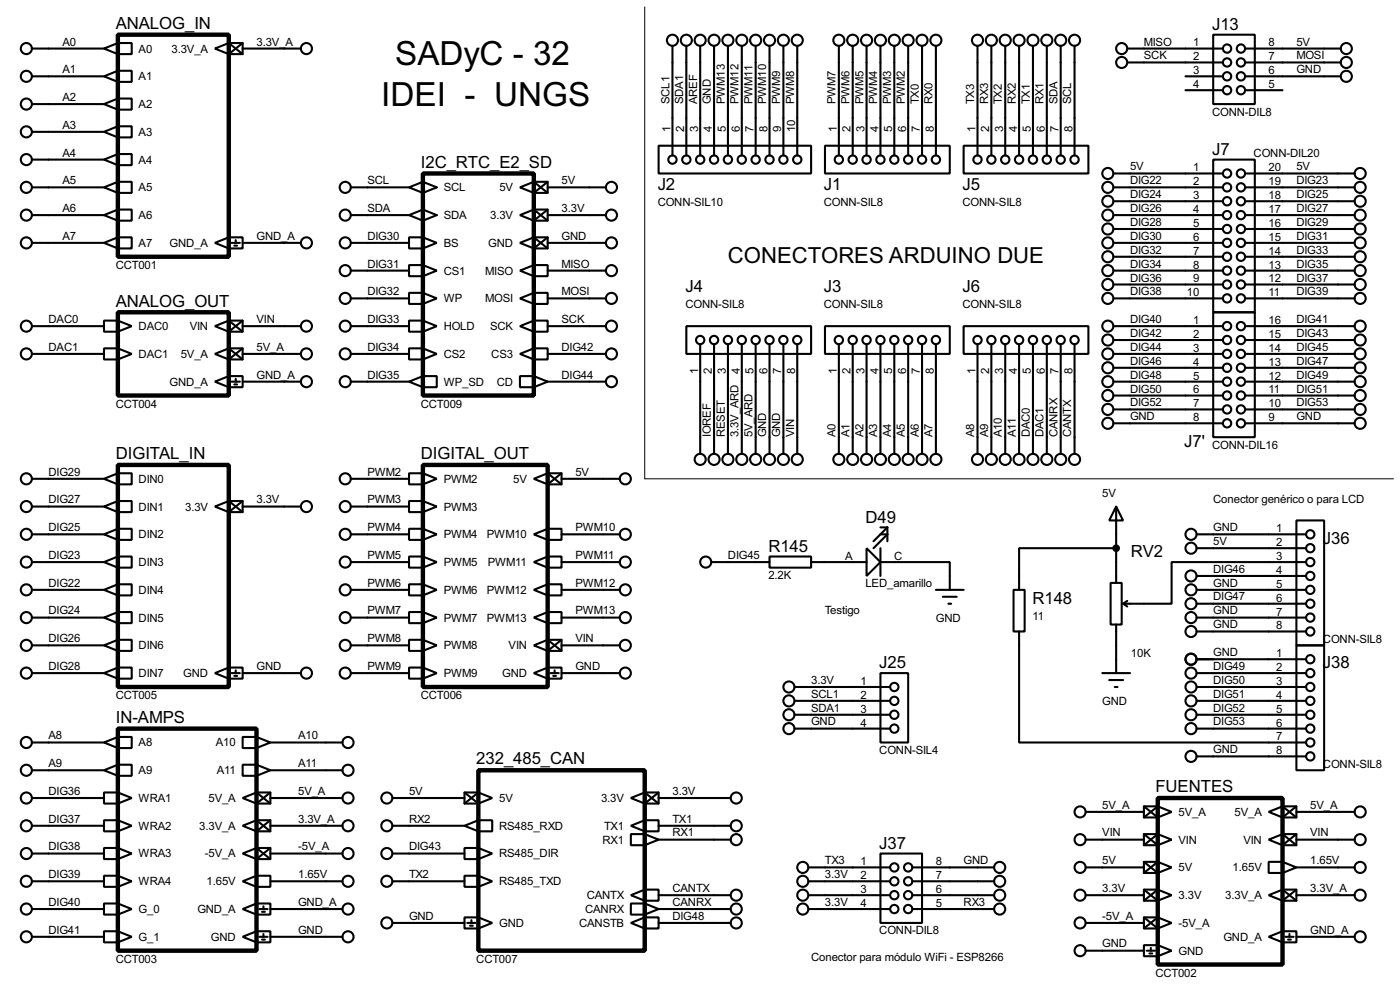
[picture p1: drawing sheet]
<svg xmlns="http://www.w3.org/2000/svg" width="256mm" height="180mm" viewBox="0 0 256 180" stroke-linecap="round" stroke-linejoin="round" font-family="sans-serif">
<g fill="none" stroke="#000" stroke-width=".38">
<path d="M5.8 8.9h13.2M5.8 14h13.2M5.8 19h13.2M19 8.9l2.6-1h2.5v2h-2.5zM19 14l2.6-1h2.5v2h-2.5zM19 19l2.6-1h2.5v2.1h-2.5zM21.6 7.9v2M21.6 13v2M21.6 18v2.1M39.4 8.9l2.5-1h2.5v2h-2.5zM44.4 8.9h10.7M44.4 7.9l-2.5 2v-2l2.5 2"/>
<path d="M123.2 8.4v20M125.7 8.4v20M128.3 8.4v20M130.8 8.4v20M133.3 8.4v20M135.9 8.4v20M138.4 8.4v20M141 8.4v20M143.5 8.4v20M146 8.4v20M153.7 8.4v20M156.2 8.4v20"/>
<path d="M158.7 8.4v20M161.3 8.4v20M163.8 8.4v20M166.4 8.4v20M168.9 8.4v20M171.4 8.4v20M179.1 8.4v20M181.6 8.4v20M184.1 8.4v20M186.7 8.4v20M189.2 8.4v20M191.8 8.4v20"/>
<path d="M194.3 8.4v20M196.8 8.4v20M206.5 8.9h17.5M206.5 11.4h17.5M217.2 14h6.8M217.2 16.5h6.8M222.2 6.3h7.7v12.7h-7.7zM228.1 8.9h17.5M228.1 14h17.5M228.1 11.4h17.5M228.1 16.5h6.8M5.8 39.4h13.2"/>
<path d="M5.8 34.3h13.2M5.8 24.1h13.2M5.8 29.2h13.2M19 24.1l2.6-1h2.5v2h-2.5zM19 29.2l2.6-1h2.5v2h-2.5zM19 34.3l2.6-1h2.5v2h-2.5zM19 39.4l2.6-1h2.5v2h-2.5zM21.6 23.1v2M21.6 28.2v2M21.6 33.3v2M21.6 38.4v2M64.3 39.4h10.6"/>
<path d="M64.3 34.3h10.6M74.9 34.3l2.6-1v2zM74.9 39.4l2.6-1v2zM77.5 33.3l2.5 1-2.5 1M77.5 38.4l2.5 1-2.5 1M95.2 34.3l2.6-1h2.5v2h-2.5zM95.2 39.4l2.6-1h2.5v2h-2.5zM100.3 39.4h10.7M100.3 34.3h10.7M100.3 33.3l-2.5 2v-2l2.5 2M100.3 38.4l-2.5 2v-2l2.5 2M120.6 26.7h28v5h-28z"/>
<path d="M151.1 26.7h22.9v5h-22.9zM176.5 26.7h22.9v5h-22.9zM204 39.4h20M204 36.8h20M204 31.7h20M204 34.3h20M222.2 29.2h7.7v27.9h-7.7zM228.1 39.4h20.1M228.1 36.8h20.1M228.1 31.7h20.1M228.1 34.3h20.1M5.8 44.4h13.2"/>
<path d="M5.8 59.7h13.2M19 44.4l2.6-1h2.5v2.1h-2.5zM19 58.7h2.6l2.5 1-2.5 1h-2.6zM21.6 43.4v2.1M21.6 58.7v2M39.4 44.4l2.5-1h2.5v2.1h-2.5zM39.4 59.7l2.5-1h2.5v2h-2.5zM41.9 43.4v2.1M42.4 44.4h1.5M42.9 45h.5M43.2 43.9v.5M44.4 44.4h10.7"/>
<path d="M44.4 59.7h10.7M44.4 58.7l-2.5 2v-2l2.5 2M64.3 54.6h10.6M64.3 49.5h10.6M64.3 44.4h10.6M64.3 59.7h10.6M74.9 43.4h2.6l2.5 1-2.5 1.1h-2.6zM74.9 48.5h2.6l2.5 1-2.5 1h-2.6zM74.9 53.6h2.6l2.5 1-2.5 1h-2.6zM74.9 58.7h2.6l2.5 1-2.5 1h-2.6zM77.5 43.4v2.1M77.5 48.5v2"/>
<path d="M77.5 53.6v2M77.5 58.7v2M95.2 44.4l2.6-1h2.5v2.1h-2.5zM95.2 49.5l2.6-1h2.5v2h-2.5zM95.2 54.6l2.6-1h2.5v2h-2.5zM95.2 59.7l2.6-1h2.5v2h-2.5zM97.8 48.5v2M97.8 53.6v2M97.8 58.7v2M100.3 54.6h10.7M100.3 49.5h10.7M100.3 44.4h10.7"/>
<path d="M100.3 59.7h10.7M100.3 43.4l-2.5 2.1v-2.1l2.5 2.1M125.7 59.7h22.9v5.1h-22.9zM151.1 59.7h22.9v5.1h-22.9zM176.5 59.7h22.9v5.1h-22.9zM204 54.6h20M204 52.1h20M204 49.5h20M204 47h20M204 44.4h20M204 41.9h20M204 59.7h20"/>
<path d="M222.2 57.1h7.7v22.9h-7.7zM228.1 54.6h20.1M228.1 52.1h20.1M228.1 49.5h20.1M228.1 47h20.1M228.1 44.4h20.1M228.1 41.9h20.1M228.1 59.7h20.1M5.8 64.8h13.2M19 63.8h2.6l2.5 1-2.5 1h-2.6zM21.6 63.8v2M39.4 69.8l2.5-1h2.5v2.1h-2.5z"/>
<path d="M39.4 64.8l2.5-1h2.5v2h-2.5zM41.9 68.8v2.1M42.4 69.8h1.5M42.9 70.4h.5M43.2 69.3v.5M44.4 69.8h10.7M44.4 64.8h10.7M44.4 63.8l-2.5 2v-2l2.5 2M64.3 69.8h10.6M64.3 64.8h10.6M74.9 63.8h2.6l2.5 1-2.5 1h-2.6zM74.9 69.8l2.6-1h2.5v2.1h-2.5z"/>
<path d="M77.5 63.8v2M77.5 68.8v2.1M95.2 64.8l2.6-1h2.5v2h-2.5zM95.2 68.8h2.6l2.5 1-2.5 1.1h-2.6zM97.8 63.8v2M97.8 68.8v2.1M100.3 69.8h10.7M100.3 64.8h10.7M128.3 63v20.1M130.8 63v20.1M133.3 63v20.1M135.9 63v20.1"/>
<path d="M138.4 63v20.1M141 63v20.1M143.5 63v20.1M146 63v20.1M153.7 63v20.1M156.2 63v20.1M158.7 63v20.1M161.3 63v20.1M163.8 63v20.1M166.4 63v20.1M168.9 63v20.1M171.4 63v20.1"/>
<path d="M179.1 63v20.1M181.6 63v20.1M184.1 63v20.1M186.7 63v20.1M189.2 63v20.1M191.8 63v20.1M194.3 63v20.1M196.8 63v20.1M204 77.5h20M204 74.9h20M204 72.4h20M204 69.8h20"/>
<path d="M204 67.3h20M204 64.8h20M204 62.2h20M228.1 77.5h20.1M228.1 74.9h20.1M228.1 72.4h20.1M228.1 69.8h20.1M228.1 67.3h20.1M228.1 64.8h20.1M228.1 62.2h20.1M5.8 87.6h13.2M5.8 92.7h13.2"/>
<path d="M5.8 97.8h13.2M19 87.6l2.6-1h2.5v2h-2.5zM19 92.7l2.6-1h2.5v2h-2.5zM19 97.8l2.6-1h2.5v2h-2.5zM21.6 86.6v2M21.6 91.7v2M21.6 96.8v2M39.4 92.7l2.5-1h2.5v2h-2.5zM44.4 92.7h10.7M44.4 91.7l-2.5 2v-2l2.5 2M64.3 87.6h10.6M64.3 92.7h10.6"/>
<path d="M64.3 97.8h10.6M74.9 86.6h2.6l2.5 1-2.5 1h-2.6zM74.9 91.7h2.6l2.5 1-2.5 1h-2.6zM74.9 96.8h2.6l2.5 1-2.5 1h-2.6zM77.5 86.6v2M77.5 91.7v2M77.5 96.8v2M97.8 87.6l2.5-1h2.6v2h-2.6zM97.8 97.8l2.5-1h2.6v2h-2.6zM100.3 96.8v2M102.9 87.6h10.6M102.9 97.8h10.6"/>
<path d="M102.9 86.6l-2.6 2v-2l2.6 2M161.3 97.8h1.3l-2.6 2.5M161.3 96.5h1.3M162.6 96.5l-2.6 2.6M162.6 96.5v2.6M204.5 92.7l1.2 2.5h-2.5zM204.5 92.7v14M219.2 97.8h20.1M237.5 95.2h5.1v22.9h-5.1zM5.8 102.9h13.2M5.8 107.9h13.2M5.8 113h13.2"/>
<path d="M5.8 118.1h13.2M19 102.9l2.6-1h2.5v2h-2.5zM19 107.9l2.6-1h2.5v2.1h-2.5zM19 113l2.6-1h2.5v2h-2.5zM19 118.1l2.6-1h2.5v2h-2.5zM21.6 101.9v2M21.6 106.9v2.1M21.6 112v2M21.6 117.1v2M64.3 102.9h10.6M64.3 107.9h10.6M64.3 113h10.6"/>
<path d="M64.3 118.1h10.6M74.9 101.9h2.6l2.5 1-2.5 1h-2.6zM74.9 106.9h2.6l2.5 1-2.5 1.1h-2.6zM74.9 112h2.6l2.5 1-2.5 1h-2.6zM74.9 117.1h2.6l2.5 1-2.5 1h-2.6zM77.5 101.9v2M77.5 106.9v2.1M77.5 112v2M77.5 117.1v2M97.8 102.9l2.5-1h2.6v2h-2.6zM97.8 107.9l2.5-1h2.6v2.1h-2.6zM97.8 113l2.5-1h2.6v2h-2.6z"/>
<path d="M97.8 118.1l2.5-1h2.6v2h-2.6zM100.3 101.9v2M100.3 106.9v2.1M100.3 112v2M102.9 102.9h10.6M102.9 107.9h10.6M102.9 113h10.6M102.9 118.1h10.6M102.9 117.1l-2.6 2v-2l2.6 2M130.3 102.9h10.7M141 101.9h7.6v2h-7.6zM148.6 102.9h10.1"/>
<path d="M158.7 100.3l2.6 2.6-2.6 2.5zM161.3 102.9h12.7v5M161.3 100.3v5.1M171.4 107.9h5.1M172.7 109.2h2.6M173.7 110.5h.5M185.7 107.9h2v7.7h-2zM186.7 115.6v20.3h52.6M203.5 106.7h2v7.6h-2zM204.5 100.3h-17.8v7.6M204.5 114.3v8.9M205.7 110.5l.8 .5"/>
<path d="M206.5 110l-.8 .5M219.2 107.9h20.1M219.2 113h20.1M219.2 100.3h20.1M219.2 105.4h20.1M219.2 110.5h20.1M219.2 115.6h20.1M237.5 118.1h5.1v22.9h-5.1zM239.3 102.9h-24.7v7.6h-8.9M5.8 123.2h13.2M5.8 135.9h13.2M19 123.2l2.6-1h2.5v2h-2.5z"/>
<path d="M19 135.9l2.6-1h2.5v2h-2.5zM21.6 122.2v2M21.6 134.9v2M21.6 140v2M39.4 123.2l2.5-1h2.5v2h-2.5zM41.9 122.2v2M42.4 123.2h1.5M42.9 123.7h.5M43.2 122.7v.5M44.4 134.9h2.6l2.5 1-2.5 1h-2.6zM44.4 140h2.6l2.5 1-2.5 1h-2.6zM44.4 123.2h10.7"/>
<path d="M47 134.9v2M47 140v2M49.5 135.9h13.2M64.3 123.2h10.6M74.9 122.2h2.6l2.5 1-2.5 1h-2.6zM77.5 122.2v2M97.8 123.2l2.5-1h2.6v2h-2.6zM100.3 122.2v2M100.8 123.2h1.6M101.3 123.7h.6M101.6 122.7v.5M102.9 123.2h10.6"/>
<path d="M145.5 125.7h17.6M145.5 128.3h17.6M145.5 130.8h17.6M145.5 133.3h17.6M161.3 123.2h5.1v12.7h-5.1zM201.9 123.2h5.1M203.2 124.5h2.5M204.2 125.7h.5M219.2 123.2h20.1M219.2 120.6h20.1M219.2 125.7h20.1M219.2 128.3h20.1"/>
<path d="M219.2 130.8h20.1M219.2 133.3h20.1M219.2 138.4h20.1M5.8 146h13.2M5.8 151.1h13.2M5.8 156.2h13.2M5.8 141h13.2M19 155.2h2.6l2.5 1-2.5 1h-2.6zM19 150.1h2.6l2.5 1-2.5 1h-2.6zM19 145h2.6l2.5 1-2.5 1.1h-2.6zM19 141l2.6-1h2.5v2h-2.5zM21.6 145v2.1"/>
<path d="M21.6 150.1v2M21.6 155.2v2M44.4 146l2.6-1h2.5v2.1h-2.5zM44.4 151.1l2.6-1h2.5v2h-2.5zM44.4 156.2l2.6-1h2.5v2h-2.5zM49.5 146h13.2M49.5 151.1h13.2M49.5 156.2h13.2M49.5 141h13.2M49.5 145l-2.5 2.1v-2.1l2.5 2.1M49.5 150.1l-2.5 2v-2l2.5 2M49.5 155.2l-2.5 2v-2l2.5 2"/>
<path d="M71.9 146h13.2M71.9 151.1h13.2M71.9 156.2h13.2M85.1 145h2.5l2.6 1-2.6 1.1h-2.5zM85.1 151.1l2.5-1h2.6v2h-2.6zM85.1 155.2h2.5l2.6 1-2.6 1h-2.5zM85.1 145l2.5 2.1v-2.1l-2.5 2.1M87.6 150.1v2M87.6 155.2v2M115.6 146l2.5-1h2.5v2.1h-2.5zM115.6 151.1l2.5-1h2.5v2h-2.5zM115.6 152.7h2.5l2.5 1-2.5 1h-2.5z"/>
<path d="M118.1 150.1v2M118.1 152.7v2M120.6 153.7h13.3M120.6 146h13.3M120.6 151.1h13.3M120.6 145l-2.5 2.1v-2.1l2.5 2.1M148.1 158.7h15M161.3 156.2h7.6v12.7h-7.6zM167.1 158.7h15M198.9 153.7h10.6M198.9 158.7h10.6M198.9 148.6h10.6"/>
<path d="M209.5 152.7h2.6l2.5 1-2.5 1h-2.6zM209.5 157.7h2.6l2.5 1-2.5 1.1h-2.6zM209.5 147.6h2.6l2.5 1-2.5 1h-2.6zM209.5 152.7l2.6 2v-2l-2.6 2M209.5 147.6l2.6 2v-2l-2.6 2M209.5 157.7l2.6 2.1v-2.1l-2.6 2.1M232.4 153.7l2.5-1h2.6v2h-2.6zM232.4 157.7h2.5l2.6 1-2.6 1.1h-2.5zM232.4 148.6l2.5-1h2.6v2h-2.6zM234.9 157.7v2.1M237.5 153.7h10.7M237.5 158.7h10.7"/>
<path d="M237.5 148.6h10.7M237.5 147.6l-2.6 2v-2l2.6 2M237.5 152.7l-2.6 2v-2l2.6 2M5.8 161.3h13.2M5.8 166.4h13.2M5.8 171.4h13.2M19 160.3h2.6l2.5 1-2.5 1h-2.6zM19 165.4h2.6l2.5 1-2.5 1h-2.6zM19 170.4h2.6l2.5 1-2.5 1.1h-2.6zM21.6 160.3v2M21.6 165.4v2M21.6 170.4v2.1"/>
<path d="M44.4 171.4l2.6-1h2.5v2.1h-2.5zM44.4 166.4l2.6-1h2.5v2h-2.5zM44.4 161.3l2.6-1h2.5v2h-2.5zM47 160.3v2M47 165.4v2M47 170.4v2.1M47.5 166.4h1.5M47.5 171.4h1.5M48 172h.5M48 166.9h.5M48.3 165.9v.5M48.3 170.9v.5"/>
<path d="M49.5 161.3h13.2M49.5 166.4h13.2M49.5 171.4h13.2M71.9 161.3h13.2M71.9 168.9h13.2M85.1 167.9h2.5l2.6 1-2.6 1h-2.5zM85.1 160.3h2.5l2.6 1-2.6 1h-2.5zM85.6 168.9h1.5M86.1 169.4h.5M86.4 168.4v.5M87.6 160.3v2M87.6 167.9v2"/>
<path d="M115.6 165.4h2.5l2.5 1-2.5 1h-2.5zM115.6 163.8l2.5-1h2.5v2h-2.5zM115.6 168.9l2.5-1h2.5v2h-2.5zM118.1 162.8v2M118.1 165.4v2M118.1 167.9v2M120.6 168.9h13.3M120.6 163.8h13.3M120.6 166.4h13.3M148.1 161.3h15M148.1 163.8h15M148.1 166.4h15"/>
<path d="M167.1 161.3h15M167.1 163.8h15M167.1 166.4h15M198.9 174h10.6M198.9 168.9h10.6M198.9 163.8h10.6M209.5 173h2.6l2.5 1-2.5 1h-2.6zM209.5 162.8h2.6l2.5 1-2.5 1h-2.6zM209.5 167.9h2.6l2.5 1-2.5 1h-2.6zM209.5 162.8l2.6 2v-2l-2.6 2M209.5 167.9l2.6 2v-2l-2.6 2M210.1 174h1.5"/>
<path d="M210.6 174.5h.5M210.8 173.5v.5M212.1 173v2M232.4 171.4l2.5-1h2.6v2.1h-2.6zM232.4 163.8l2.5-1h2.6v2h-2.6zM234.9 170.4v2.1M235.5 171.4h1.5M236 172h.5M236.2 170.9v.5M237.5 163.8h10.7M237.5 171.4h10.7M237.5 162.8l-2.6 2v-2l2.6 2"/>
<circle cx="4.8" cy="8.9" r="1.02"/>
<circle cx="4.8" cy="14" r="1.02"/>
<circle cx="4.8" cy="19.1" r="1.02"/>
<circle cx="56.1" cy="8.9" r="1.02"/>
<circle cx="123.2" cy="7.4" r="1.02"/>
<circle cx="125.7" cy="7.4" r="1.02"/>
<circle cx="128.3" cy="7.4" r="1.02"/>
<circle cx="130.8" cy="7.4" r="1.02"/>
<circle cx="133.3" cy="7.4" r="1.02"/>
<circle cx="135.9" cy="7.4" r="1.02"/>
<circle cx="138.4" cy="7.4" r="1.02"/>
<circle cx="141" cy="7.4" r="1.02"/>
<circle cx="143.5" cy="7.4" r="1.02"/>
<circle cx="146" cy="7.4" r="1.02"/>
<circle cx="153.7" cy="7.4" r="1.02"/>
<circle cx="156.2" cy="7.4" r="1.02"/>
<circle cx="158.7" cy="7.4" r="1.02"/>
<circle cx="161.3" cy="7.4" r="1.02"/>
<circle cx="163.8" cy="7.4" r="1.02"/>
<circle cx="166.4" cy="7.4" r="1.02"/>
<circle cx="168.9" cy="7.4" r="1.02"/>
<circle cx="171.4" cy="7.4" r="1.02"/>
<circle cx="179.1" cy="7.4" r="1.02"/>
<circle cx="181.6" cy="7.4" r="1.02"/>
<circle cx="184.1" cy="7.4" r="1.02"/>
<circle cx="186.7" cy="7.4" r="1.02"/>
<circle cx="189.2" cy="7.4" r="1.02"/>
<circle cx="191.8" cy="7.4" r="1.02"/>
<circle cx="194.3" cy="7.4" r="1.02"/>
<circle cx="196.8" cy="7.4" r="1.02"/>
<circle cx="205.5" cy="8.9" r="1.02"/>
<circle cx="205.5" cy="11.4" r="1.02"/>
<circle cx="224.8" cy="16.5" r=".76"/>
<circle cx="224.8" cy="8.9" r=".76"/>
<circle cx="224.8" cy="11.4" r=".76"/>
<circle cx="224.8" cy="14" r=".76"/>
<circle cx="227.3" cy="8.9" r=".76"/>
<circle cx="227.3" cy="11.4" r=".76"/>
<circle cx="227.3" cy="14" r=".76"/>
<circle cx="227.3" cy="16.5" r=".76"/>
<circle cx="246.6" cy="8.9" r="1.02"/>
<circle cx="246.6" cy="14" r="1.02"/>
<circle cx="246.6" cy="11.4" r="1.02"/>
<circle cx="4.8" cy="29.2" r="1.02"/>
<circle cx="4.8" cy="24.1" r="1.02"/>
<circle cx="4.8" cy="39.4" r="1.02"/>
<circle cx="4.8" cy="34.3" r="1.02"/>
<circle cx="63.2" cy="39.4" r="1.02"/>
<circle cx="63.2" cy="34.3" r="1.02"/>
<circle cx="112" cy="39.4" r="1.02"/>
<circle cx="112" cy="34.3" r="1.02"/>
<circle cx="123.2" cy="29.2" r=".76"/>
<circle cx="125.7" cy="29.2" r=".76"/>
<circle cx="128.3" cy="29.2" r=".76"/>
<circle cx="130.8" cy="29.2" r=".76"/>
<circle cx="133.3" cy="29.2" r=".76"/>
<circle cx="135.9" cy="29.2" r=".76"/>
<circle cx="138.4" cy="29.2" r=".76"/>
<circle cx="141" cy="29.2" r=".76"/>
<circle cx="143.5" cy="29.2" r=".76"/>
<circle cx="146" cy="29.2" r=".76"/>
<circle cx="153.7" cy="29.2" r=".76"/>
<circle cx="156.2" cy="29.2" r=".76"/>
<circle cx="158.7" cy="29.2" r=".76"/>
<circle cx="161.3" cy="29.2" r=".76"/>
<circle cx="163.8" cy="29.2" r=".76"/>
<circle cx="166.4" cy="29.2" r=".76"/>
<circle cx="168.9" cy="29.2" r=".76"/>
<circle cx="171.4" cy="29.2" r=".76"/>
<circle cx="179.1" cy="29.2" r=".76"/>
<circle cx="181.6" cy="29.2" r=".76"/>
<circle cx="184.1" cy="29.2" r=".76"/>
<circle cx="186.7" cy="29.2" r=".76"/>
<circle cx="189.2" cy="29.2" r=".76"/>
<circle cx="191.8" cy="29.2" r=".76"/>
<circle cx="194.3" cy="29.2" r=".76"/>
<circle cx="196.8" cy="29.2" r=".76"/>
<circle cx="202.9" cy="39.4" r="1.02"/>
<circle cx="202.9" cy="31.8" r="1.02"/>
<circle cx="202.9" cy="34.3" r="1.02"/>
<circle cx="202.9" cy="36.8" r="1.02"/>
<circle cx="224.8" cy="31.8" r=".76"/>
<circle cx="224.8" cy="34.3" r=".76"/>
<circle cx="224.8" cy="36.8" r=".76"/>
<circle cx="224.8" cy="39.4" r=".76"/>
<circle cx="227.3" cy="39.4" r=".76"/>
<circle cx="227.3" cy="31.8" r=".76"/>
<circle cx="227.3" cy="34.3" r=".76"/>
<circle cx="227.3" cy="36.8" r=".76"/>
<circle cx="249.2" cy="39.4" r="1.02"/>
<circle cx="249.2" cy="31.8" r="1.02"/>
<circle cx="249.2" cy="36.8" r="1.02"/>
<circle cx="249.2" cy="34.3" r="1.02"/>
<circle cx="4.8" cy="59.7" r="1.02"/>
<circle cx="4.8" cy="44.5" r="1.02"/>
<circle cx="56.1" cy="59.7" r="1.02"/>
<circle cx="56.1" cy="44.5" r="1.02"/>
<circle cx="63.2" cy="49.5" r="1.02"/>
<circle cx="63.2" cy="59.7" r="1.02"/>
<circle cx="63.2" cy="44.5" r="1.02"/>
<circle cx="63.2" cy="54.6" r="1.02"/>
<circle cx="112" cy="59.7" r="1.02"/>
<circle cx="112" cy="44.5" r="1.02"/>
<circle cx="112" cy="49.5" r="1.02"/>
<circle cx="112" cy="54.6" r="1.02"/>
<circle cx="202.9" cy="44.5" r="1.02"/>
<circle cx="202.9" cy="47" r="1.02"/>
<circle cx="202.9" cy="49.5" r="1.02"/>
<circle cx="202.9" cy="59.7" r="1.02"/>
<circle cx="202.9" cy="52.1" r="1.02"/>
<circle cx="202.9" cy="54.6" r="1.02"/>
<circle cx="202.9" cy="41.9" r="1.02"/>
<circle cx="224.8" cy="49.5" r=".76"/>
<circle cx="224.8" cy="52.1" r=".76"/>
<circle cx="224.8" cy="44.5" r=".76"/>
<circle cx="224.8" cy="47" r=".76"/>
<circle cx="224.8" cy="59.7" r=".76"/>
<circle cx="224.8" cy="54.6" r=".76"/>
<circle cx="224.8" cy="41.9" r=".76"/>
<circle cx="227.3" cy="49.5" r=".76"/>
<circle cx="227.3" cy="52.1" r=".76"/>
<circle cx="227.3" cy="54.6" r=".76"/>
<circle cx="227.3" cy="59.7" r=".76"/>
<circle cx="227.3" cy="44.5" r=".76"/>
<circle cx="227.3" cy="47" r=".76"/>
<circle cx="227.3" cy="41.9" r=".76"/>
<circle cx="249.2" cy="54.6" r="1.02"/>
<circle cx="249.2" cy="49.5" r="1.02"/>
<circle cx="249.2" cy="52.1" r="1.02"/>
<circle cx="249.2" cy="44.5" r="1.02"/>
<circle cx="249.2" cy="59.7" r="1.02"/>
<circle cx="249.2" cy="47" r="1.02"/>
<circle cx="249.2" cy="41.9" r="1.02"/>
<circle cx="4.8" cy="64.8" r="1.02"/>
<circle cx="56.1" cy="69.9" r="1.02"/>
<circle cx="56.1" cy="64.8" r="1.02"/>
<circle cx="63.2" cy="64.8" r="1.02"/>
<circle cx="63.2" cy="69.9" r="1.02"/>
<circle cx="112" cy="64.8" r="1.02"/>
<circle cx="112" cy="69.9" r="1.02"/>
<circle cx="128.3" cy="62.2" r=".76"/>
<circle cx="130.8" cy="62.2" r=".76"/>
<circle cx="133.3" cy="62.2" r=".76"/>
<circle cx="135.9" cy="62.2" r=".76"/>
<circle cx="138.4" cy="62.2" r=".76"/>
<circle cx="141" cy="62.2" r=".76"/>
<circle cx="143.5" cy="62.2" r=".76"/>
<circle cx="146" cy="62.2" r=".76"/>
<circle cx="153.7" cy="62.2" r=".76"/>
<circle cx="156.2" cy="62.2" r=".76"/>
<circle cx="158.7" cy="62.2" r=".76"/>
<circle cx="161.3" cy="62.2" r=".76"/>
<circle cx="163.8" cy="62.2" r=".76"/>
<circle cx="166.4" cy="62.2" r=".76"/>
<circle cx="168.9" cy="62.2" r=".76"/>
<circle cx="171.4" cy="62.2" r=".76"/>
<circle cx="179.1" cy="62.2" r=".76"/>
<circle cx="181.6" cy="62.2" r=".76"/>
<circle cx="184.1" cy="62.2" r=".76"/>
<circle cx="186.7" cy="62.2" r=".76"/>
<circle cx="189.2" cy="62.2" r=".76"/>
<circle cx="191.8" cy="62.2" r=".76"/>
<circle cx="194.3" cy="62.2" r=".76"/>
<circle cx="196.8" cy="62.2" r=".76"/>
<circle cx="202.9" cy="69.9" r="1.02"/>
<circle cx="202.9" cy="74.9" r="1.02"/>
<circle cx="202.9" cy="77.5" r="1.02"/>
<circle cx="202.9" cy="62.2" r="1.02"/>
<circle cx="202.9" cy="64.8" r="1.02"/>
<circle cx="202.9" cy="72.4" r="1.02"/>
<circle cx="202.9" cy="67.3" r="1.02"/>
<circle cx="224.8" cy="62.2" r=".76"/>
<circle cx="224.8" cy="67.3" r=".76"/>
<circle cx="224.8" cy="69.9" r=".76"/>
<circle cx="224.8" cy="72.4" r=".76"/>
<circle cx="224.8" cy="74.9" r=".76"/>
<circle cx="224.8" cy="64.8" r=".76"/>
<circle cx="224.8" cy="77.5" r=".76"/>
<circle cx="227.3" cy="67.3" r=".76"/>
<circle cx="227.3" cy="69.9" r=".76"/>
<circle cx="227.3" cy="72.4" r=".76"/>
<circle cx="227.3" cy="74.9" r=".76"/>
<circle cx="227.3" cy="62.2" r=".76"/>
<circle cx="227.3" cy="64.8" r=".76"/>
<circle cx="227.3" cy="77.5" r=".76"/>
<circle cx="249.2" cy="67.3" r="1.02"/>
<circle cx="249.2" cy="72.4" r="1.02"/>
<circle cx="249.2" cy="77.5" r="1.02"/>
<circle cx="249.2" cy="64.8" r="1.02"/>
<circle cx="249.2" cy="69.9" r="1.02"/>
<circle cx="249.2" cy="62.2" r="1.02"/>
<circle cx="249.2" cy="74.9" r="1.02"/>
<circle cx="4.8" cy="97.8" r="1.02"/>
<circle cx="4.8" cy="87.6" r="1.02"/>
<circle cx="4.8" cy="92.7" r="1.02"/>
<circle cx="56.1" cy="92.7" r="1.02"/>
<circle cx="63.2" cy="97.8" r="1.02"/>
<circle cx="63.2" cy="87.6" r="1.02"/>
<circle cx="63.2" cy="92.7" r="1.02"/>
<circle cx="114.6" cy="97.8" r="1.02"/>
<circle cx="114.6" cy="87.6" r="1.02"/>
<circle cx="128.3" cy="84.1" r="1.02"/>
<circle cx="130.8" cy="84.1" r="1.02"/>
<circle cx="133.3" cy="84.1" r="1.02"/>
<circle cx="135.9" cy="84.1" r="1.02"/>
<circle cx="138.4" cy="84.1" r="1.02"/>
<circle cx="141" cy="84.1" r="1.02"/>
<circle cx="143.5" cy="84.1" r="1.02"/>
<circle cx="146" cy="84.1" r="1.02"/>
<circle cx="153.7" cy="84.1" r="1.02"/>
<circle cx="156.2" cy="84.1" r="1.02"/>
<circle cx="158.7" cy="84.1" r="1.02"/>
<circle cx="161.3" cy="84.1" r="1.02"/>
<circle cx="163.8" cy="84.1" r="1.02"/>
<circle cx="166.4" cy="84.1" r="1.02"/>
<circle cx="168.9" cy="84.1" r="1.02"/>
<circle cx="171.4" cy="84.1" r="1.02"/>
<circle cx="179.1" cy="84.1" r="1.02"/>
<circle cx="181.6" cy="84.1" r="1.02"/>
<circle cx="184.1" cy="84.1" r="1.02"/>
<circle cx="186.7" cy="84.1" r="1.02"/>
<circle cx="189.2" cy="84.1" r="1.02"/>
<circle cx="191.8" cy="84.1" r="1.02"/>
<circle cx="194.3" cy="84.1" r="1.02"/>
<circle cx="196.8" cy="84.1" r="1.02"/>
<circle cx="218.2" cy="97.8" r="1.02"/>
<circle cx="240" cy="97.8" r=".76"/>
<circle cx="4.8" cy="102.9" r="1.02"/>
<circle cx="4.8" cy="108" r="1.02"/>
<circle cx="4.8" cy="113" r="1.02"/>
<circle cx="4.8" cy="118.1" r="1.02"/>
<circle cx="63.2" cy="102.9" r="1.02"/>
<circle cx="63.2" cy="108" r="1.02"/>
<circle cx="63.2" cy="113" r="1.02"/>
<circle cx="63.2" cy="118.1" r="1.02"/>
<circle cx="114.6" cy="102.9" r="1.02"/>
<circle cx="114.6" cy="108" r="1.02"/>
<circle cx="114.6" cy="118.1" r="1.02"/>
<circle cx="114.6" cy="113" r="1.02"/>
<circle cx="129.3" cy="102.9" r="1.02"/>
<circle cx="218.2" cy="110.5" r="1.02"/>
<circle cx="218.2" cy="100.3" r="1.02"/>
<circle cx="218.2" cy="113" r="1.02"/>
<circle cx="218.2" cy="105.4" r="1.02"/>
<circle cx="218.2" cy="108" r="1.02"/>
<circle cx="218.2" cy="115.6" r="1.02"/>
<circle cx="240" cy="102.9" r=".76"/>
<circle cx="240" cy="110.5" r=".76"/>
<circle cx="240" cy="100.3" r=".76"/>
<circle cx="240" cy="105.4" r=".76"/>
<circle cx="240" cy="108" r=".76"/>
<circle cx="240" cy="115.6" r=".76"/>
<circle cx="240" cy="113" r=".76"/>
<circle cx="4.8" cy="135.9" r="1.02"/>
<circle cx="4.8" cy="123.2" r="1.02"/>
<circle cx="56.1" cy="123.2" r="1.02"/>
<circle cx="63.2" cy="123.2" r="1.02"/>
<circle cx="63.8" cy="135.9" r="1.02"/>
<circle cx="114.6" cy="123.2" r="1.02"/>
<circle cx="144.5" cy="125.7" r="1.02"/>
<circle cx="144.5" cy="133.4" r="1.02"/>
<circle cx="144.5" cy="128.3" r="1.02"/>
<circle cx="144.5" cy="130.8" r="1.02"/>
<circle cx="163.8" cy="128.3" r=".76"/>
<circle cx="163.8" cy="125.7" r=".76"/>
<circle cx="163.8" cy="130.8" r=".76"/>
<circle cx="163.8" cy="133.4" r=".76"/>
<circle cx="218.2" cy="123.2" r="1.02"/>
<circle cx="218.2" cy="128.3" r="1.02"/>
<circle cx="218.2" cy="120.7" r="1.02"/>
<circle cx="218.2" cy="125.7" r="1.02"/>
<circle cx="218.2" cy="138.4" r="1.02"/>
<circle cx="218.2" cy="133.4" r="1.02"/>
<circle cx="218.2" cy="130.8" r="1.02"/>
<circle cx="240" cy="128.3" r=".76"/>
<circle cx="240" cy="133.4" r=".76"/>
<circle cx="240" cy="135.9" r=".76"/>
<circle cx="240" cy="138.4" r=".76"/>
<circle cx="240" cy="125.7" r=".76"/>
<circle cx="240" cy="130.8" r=".76"/>
<circle cx="240" cy="120.7" r=".76"/>
<circle cx="240" cy="123.2" r=".76"/>
<circle cx="4.8" cy="156.2" r="1.02"/>
<circle cx="4.8" cy="146.1" r="1.02"/>
<circle cx="4.8" cy="151.1" r="1.02"/>
<circle cx="4.8" cy="141" r="1.02"/>
<circle cx="63.8" cy="151.1" r="1.02"/>
<circle cx="63.8" cy="156.2" r="1.02"/>
<circle cx="63.8" cy="141" r="1.02"/>
<circle cx="63.8" cy="146.1" r="1.02"/>
<circle cx="70.9" cy="146.1" r="1.02"/>
<circle cx="70.9" cy="151.1" r="1.02"/>
<circle cx="70.9" cy="156.2" r="1.02"/>
<circle cx="134.9" cy="146.1" r="1.02"/>
<circle cx="134.9" cy="151.1" r="1.02"/>
<circle cx="134.9" cy="153.7" r="1.02"/>
<circle cx="147.1" cy="158.8" r="1.02"/>
<circle cx="163.8" cy="158.8" r=".76"/>
<circle cx="166.4" cy="158.8" r=".76"/>
<circle cx="183.1" cy="158.8" r="1.02"/>
<circle cx="197.9" cy="148.6" r="1.02"/>
<circle cx="197.9" cy="158.8" r="1.02"/>
<circle cx="197.9" cy="153.7" r="1.02"/>
<circle cx="249.2" cy="153.7" r="1.02"/>
<circle cx="249.2" cy="158.8" r="1.02"/>
<circle cx="249.2" cy="148.6" r="1.02"/>
<circle cx="4.8" cy="166.4" r="1.02"/>
<circle cx="4.8" cy="171.5" r="1.02"/>
<circle cx="4.8" cy="161.3" r="1.02"/>
<circle cx="63.8" cy="166.4" r="1.02"/>
<circle cx="63.8" cy="161.3" r="1.02"/>
<circle cx="63.8" cy="171.5" r="1.02"/>
<circle cx="70.9" cy="168.9" r="1.02"/>
<circle cx="70.9" cy="161.3" r="1.02"/>
<circle cx="134.9" cy="163.8" r="1.02"/>
<circle cx="134.9" cy="166.4" r="1.02"/>
<circle cx="134.9" cy="168.9" r="1.02"/>
<circle cx="147.1" cy="161.3" r="1.02"/>
<circle cx="147.1" cy="166.4" r="1.02"/>
<circle cx="147.1" cy="163.8" r="1.02"/>
<circle cx="163.8" cy="166.4" r=".76"/>
<circle cx="163.8" cy="161.3" r=".76"/>
<circle cx="163.8" cy="163.8" r=".76"/>
<circle cx="166.4" cy="161.3" r=".76"/>
<circle cx="166.4" cy="163.8" r=".76"/>
<circle cx="166.4" cy="166.4" r=".76"/>
<circle cx="183.1" cy="161.3" r="1.02"/>
<circle cx="183.1" cy="163.8" r="1.02"/>
<circle cx="183.1" cy="166.4" r="1.02"/>
<circle cx="197.9" cy="163.8" r="1.02"/>
<circle cx="197.9" cy="174" r="1.02"/>
<circle cx="197.9" cy="168.9" r="1.02"/>
<circle cx="249.2" cy="163.8" r="1.02"/>
<circle cx="249.2" cy="171.5" r="1.02"/>
</g>
<path d="M21.6 6.3h20.3v40.7h-20.3zM77.5 31.7h20.3v40.7h-20.3zM21.6 57.1h20.3v15.3h-20.3zM21.6 85.1h20.3v40.6h-20.3zM77.5 85.1h22.8v40.6h-22.8zM21.6 133.3h25.4v40.7h-25.4zM87.6 141h30.5v33h-30.5zM212.1 146h22.8v30.5h-22.8z" fill="none" stroke="#000" stroke-width=".8"/>
<circle cx="204.5" cy="100.3" r=".51" fill="#000" stroke="#000" stroke-width=".38"/>
<path d="M118.1 1.3v86.3h137.2" fill="none" stroke="#000" stroke-width=".18"/>
<g font-size="6.8">
<text x="72.4" y="11.8">SADyC - 32</text>
<text x="69.8" y="19.4">IDEI - UNGS</text>
</g>
<text font-size="4.5" x="133.3" y="48.1">CONECTORES ARDUINO DUE</text>
<g font-size="3.4">
<text x="21.2" y="5.3">ANALOG_IN</text>
<text x="222" y="5.5">J13</text>
<text x="222" y="28.4">J7</text>
<text x="77.1" y="30.7">I2C_RTC_E2_SD</text>
<text x="120.5" y="34.7">J2</text>
<text x="150.9" y="34.7">J1</text>
<text x="176.3" y="34.7">J5</text>
<text x="125.6" y="53.4">J4</text>
<text x="150.9" y="53.4">J3</text>
<text x="176.3" y="53.4">J6</text>
<text x="21.2" y="56.1">ANALOG_OUT</text>
<text x="217" y="81.7">J7'</text>
<text x="21.2" y="84.1">DIGITAL_IN</text>
<text x="77.1" y="84.1">DIGITAL_OUT</text>
<text x="158.5" y="95.7">D49</text>
<text x="140.8" y="101">R145</text>
<text x="242.4" y="99.5">J36</text>
<text x="207.2" y="102">RV2</text>
<text x="189.1" y="110.5">R148</text>
<text x="161.1" y="122.3">J25</text>
<text x="242.4" y="122.3">J38</text>
<text x="21.2" y="132.3">IN-AMPS</text>
<text x="87.2" y="139.9">232_485_CAN</text>
<text x="211.7" y="145">FUENTES</text>
<text x="161.1" y="155.4">J37</text>
</g>
<g font-size="2.3">
<text x="11.4" y="8.3">A0</text>
<text x="25.4" y="9.6">A0</text>
<text x="31.4" y="9.6">3.3V_A</text>
<text x="47" y="8.3">3.3V_A</text>
<text x="209.5" y="8.3">MISO</text>
<text x="209.5" y="10.9">SCK</text>
<text x="218.6" y="8.5">1</text>
<text x="218.6" y="11">2</text>
<text x="232.4" y="8.5">8</text>
<text x="232.4" y="11">7</text>
<text x="237.5" y="8.3">5V</text>
<text x="237.5" y="10.9">MOSI</text>
<text x="11.4" y="13.4">A1</text>
<text x="25.4" y="14.7">A1</text>
<text x="218.6" y="13.6">3</text>
<text x="218.6" y="16.1">4</text>
<text x="232.4" y="13.6">6</text>
<text x="232.4" y="16.1">5</text>
<text x="237.5" y="13.4">GND</text>
<text x="11.4" y="18.5">A2</text>
<text x="11.4" y="23.6">A3</text>
<text x="25.4" y="19.8">A2</text>
<text x="122.6" y="19" transform="rotate(-90 122.6 19)">SCL1</text>
<text x="125.2" y="19" transform="rotate(-90 125.2 19)">SDA1</text>
<text x="127.7" y="19" transform="rotate(-90 127.7 19)">AREF</text>
<text x="130.2" y="19" transform="rotate(-90 130.2 19)">GND</text>
<text x="132.8" y="19" transform="rotate(-90 132.8 19)">PWM13</text>
<text x="135.3" y="19" transform="rotate(-90 135.3 19)">PWM12</text>
<text x="137.8" y="19" transform="rotate(-90 137.8 19)">PWM11</text>
<text x="140.4" y="19" transform="rotate(-90 140.4 19)">PWM10</text>
<text x="142.9" y="19" transform="rotate(-90 142.9 19)">PWM9</text>
<text x="145.5" y="19" transform="rotate(-90 145.5 19)">PWM8</text>
<text x="153.1" y="19" transform="rotate(-90 153.1 19)">PWM7</text>
<text x="155.6" y="19" transform="rotate(-90 155.6 19)">PWM6</text>
<text x="158.2" y="19" transform="rotate(-90 158.2 19)">PWM5</text>
<text x="160.7" y="19" transform="rotate(-90 160.7 19)">PWM4</text>
<text x="163.2" y="19" transform="rotate(-90 163.2 19)">PWM3</text>
<text x="165.8" y="19" transform="rotate(-90 165.8 19)">PWM2</text>
<text x="168.3" y="19" transform="rotate(-90 168.3 19)">TX0</text>
<text x="170.9" y="19.1" transform="rotate(-90 170.9 19.1)">RX0</text>
<text x="178.5" y="19" transform="rotate(-90 178.5 19)">TX3</text>
<text x="181" y="19" transform="rotate(-90 181 19)">RX3</text>
<text x="183.6" y="19" transform="rotate(-90 183.6 19)">TX2</text>
<text x="186.1" y="19" transform="rotate(-90 186.1 19)">RX2</text>
<text x="188.6" y="19" transform="rotate(-90 188.6 19)">TX1</text>
<text x="191.2" y="19" transform="rotate(-90 191.2 19)">RX1</text>
<text x="193.7" y="19" transform="rotate(-90 193.7 19)">SDA</text>
<text x="196.3" y="19" transform="rotate(-90 196.3 19)">SCL</text>
<text x="222" y="21.2">CONN-DIL8</text>
<text x="11.4" y="28.7">A4</text>
<text x="25.4" y="24.8">A3</text>
<text x="25.4" y="29.9">A4</text>
<text x="122.8" y="24.1" transform="rotate(-90 122.8 24.1)">1</text>
<text x="125.3" y="24.1" transform="rotate(-90 125.3 24.1)">2</text>
<text x="127.9" y="24.1" transform="rotate(-90 127.9 24.1)">3</text>
<text x="130.4" y="24.1" transform="rotate(-90 130.4 24.1)">4</text>
<text x="133" y="24.1" transform="rotate(-90 133 24.1)">5</text>
<text x="135.5" y="24.1" transform="rotate(-90 135.5 24.1)">6</text>
<text x="138" y="24.1" transform="rotate(-90 138 24.1)">7</text>
<text x="140.6" y="24.1" transform="rotate(-90 140.6 24.1)">8</text>
<text x="143.1" y="24.1" transform="rotate(-90 143.1 24.1)">9</text>
<text x="145.7" y="24.1" transform="rotate(-90 145.7 24.1)">10</text>
<text x="153.3" y="24.1" transform="rotate(-90 153.3 24.1)">1</text>
<text x="155.8" y="24.1" transform="rotate(-90 155.8 24.1)">2</text>
<text x="158.4" y="24.1" transform="rotate(-90 158.4 24.1)">3</text>
<text x="160.9" y="24.1" transform="rotate(-90 160.9 24.1)">4</text>
<text x="163.4" y="24.1" transform="rotate(-90 163.4 24.1)">5</text>
<text x="166" y="24.1" transform="rotate(-90 166 24.1)">6</text>
<text x="168.5" y="24.1" transform="rotate(-90 168.5 24.1)">7</text>
<text x="171.1" y="24.1" transform="rotate(-90 171.1 24.1)">8</text>
<text x="178.7" y="24.1" transform="rotate(-90 178.7 24.1)">1</text>
<text x="181.2" y="24.1" transform="rotate(-90 181.2 24.1)">2</text>
<text x="183.8" y="24.1" transform="rotate(-90 183.8 24.1)">3</text>
<text x="186.3" y="24.1" transform="rotate(-90 186.3 24.1)">4</text>
<text x="188.8" y="24.1" transform="rotate(-90 188.8 24.1)">5</text>
<text x="191.4" y="24.1" transform="rotate(-90 191.4 24.1)">6</text>
<text x="193.9" y="24.1" transform="rotate(-90 193.9 24.1)">7</text>
<text x="196.5" y="24.1" transform="rotate(-90 196.5 24.1)">8</text>
<text x="229.7" y="28.8">CONN-DIL20</text>
<text x="11.4" y="33.7">A5</text>
<text x="25.4" y="35">A5</text>
<text x="67.3" y="33.7">SCL</text>
<text x="81.3" y="35">SCL</text>
<text x="91.5" y="35">5V</text>
<text x="102.9" y="33.7">5V</text>
<text x="207" y="31.2">5V</text>
<text x="207" y="33.7">DIG22</text>
<text x="218.6" y="31.4">1</text>
<text x="218.6" y="33.9">2</text>
<text x="232.4" y="31.4">20</text>
<text x="232.4" y="33.9">19</text>
<text x="237.5" y="33.7">DIG23</text>
<text x="237.5" y="31.2">5V</text>
<text x="11.4" y="38.8">A6</text>
<text x="25.4" y="40.1">A6</text>
<text x="67.3" y="38.8">SDA</text>
<text x="81.3" y="40.1">SDA</text>
<text x="89.8" y="40.1">3.3V</text>
<text x="102.9" y="38.8">3.3V</text>
<text x="120.5" y="37.7">CONN-SIL10</text>
<text x="150.9" y="37.7">CONN-SIL8</text>
<text x="176.3" y="37.7">CONN-SIL8</text>
<text x="207" y="36.3">DIG24</text>
<text x="207" y="38.8">DIG26</text>
<text x="207" y="41.4">DIG28</text>
<text x="218.6" y="36.4">3</text>
<text x="218.6" y="39">4</text>
<text x="218.6" y="41.5">5</text>
<text x="232.4" y="36.4">18</text>
<text x="232.4" y="39">17</text>
<text x="232.4" y="41.5">16</text>
<text x="237.5" y="41.4">DIG29</text>
<text x="237.5" y="38.8">DIG27</text>
<text x="237.5" y="36.3">DIG25</text>
<text x="11.4" y="43.9">A7</text>
<text x="25.4" y="45.2">A7</text>
<text x="31.1" y="45.2">GND_A</text>
<text x="47" y="43.9">GND_A</text>
<text x="67.3" y="43.9">DIG30</text>
<text x="81.3" y="45.2">BS</text>
<text x="89.5" y="45.2">GND</text>
<text x="102.9" y="43.9">GND</text>
<text x="207" y="43.9">DIG30</text>
<text x="207" y="46.4">DIG32</text>
<text x="218.6" y="44.1">6</text>
<text x="218.6" y="46.6">7</text>
<text x="232.4" y="44.1">15</text>
<text x="232.4" y="46.6">14</text>
<text x="237.5" y="46.4">DIG33</text>
<text x="237.5" y="43.9">DIG31</text>
<text x="21.2" y="49.3">CCT001</text>
<text x="67.3" y="49">DIG31</text>
<text x="81.3" y="50.2">CS1</text>
<text x="88.9" y="50.2">MISO</text>
<text x="102.9" y="49">MISO</text>
<text x="207" y="49">DIG34</text>
<text x="207" y="51.5">DIG36</text>
<text x="218.6" y="49.1">8</text>
<text x="218.6" y="51.7">9</text>
<text x="232.4" y="49.1">13</text>
<text x="232.4" y="51.7">12</text>
<text x="237.5" y="51.5">DIG37</text>
<text x="237.5" y="49">DIG35</text>
<text x="8.9" y="59.1">DAC0</text>
<text x="47" y="59.1">VIN</text>
<text x="67.3" y="54.1">DIG32</text>
<text x="67.3" y="59.1">DIG33</text>
<text x="81.3" y="55.3">WP</text>
<text x="88.9" y="55.3">MOSI</text>
<text x="102.9" y="54.1">MOSI</text>
<text x="102.9" y="59.1">SCK</text>
<text x="125.6" y="56.3">CONN-SIL8</text>
<text x="150.9" y="56.3">CONN-SIL8</text>
<text x="176.3" y="56.3">CONN-SIL8</text>
<text x="207" y="59.1">DIG40</text>
<text x="207" y="54.1">DIG38</text>
<text x="217.4" y="54.2">10</text>
<text x="218.6" y="59.3">1</text>
<text x="232.4" y="54.2">11</text>
<text x="232.4" y="59.3">16</text>
<text x="237.5" y="54.1">DIG39</text>
<text x="237.5" y="59.1">DIG41</text>
<text x="8.9" y="64.2">DAC1</text>
<text x="25.4" y="60.4">DAC0</text>
<text x="25.4" y="65.5">DAC1</text>
<text x="33.1" y="65.5">5V_A</text>
<text x="34.8" y="60.4">VIN</text>
<text x="47" y="64.2">5V_A</text>
<text x="67.3" y="64.2">DIG34</text>
<text x="81.3" y="60.4">HOLD</text>
<text x="81.3" y="65.5">CS2</text>
<text x="89.8" y="60.4">SCK</text>
<text x="90" y="65.5">CS3</text>
<text x="102.9" y="64.2">DIG42</text>
<text x="207" y="61.7">DIG42</text>
<text x="207" y="64.2">DIG44</text>
<text x="218.6" y="61.8">2</text>
<text x="218.6" y="64.4">3</text>
<text x="232.4" y="61.8">15</text>
<text x="232.4" y="64.4">14</text>
<text x="237.5" y="64.2">DIG45</text>
<text x="237.5" y="61.7">DIG43</text>
<text x="31.1" y="70.6">GND_A</text>
<text x="47" y="69.3">GND_A</text>
<text x="67.3" y="69.3">DIG35</text>
<text x="81.3" y="70.6">WP_SD</text>
<text x="91" y="70.6">CD</text>
<text x="102.9" y="69.3">DIG44</text>
<text x="127.9" y="68.5" transform="rotate(-90 127.9 68.5)">1</text>
<text x="130.4" y="68.5" transform="rotate(-90 130.4 68.5)">2</text>
<text x="133" y="68.5" transform="rotate(-90 133 68.5)">3</text>
<text x="135.5" y="68.5" transform="rotate(-90 135.5 68.5)">4</text>
<text x="138" y="68.5" transform="rotate(-90 138 68.5)">5</text>
<text x="140.6" y="68.5" transform="rotate(-90 140.6 68.5)">6</text>
<text x="143.1" y="68.5" transform="rotate(-90 143.1 68.5)">7</text>
<text x="145.7" y="68.5" transform="rotate(-90 145.7 68.5)">8</text>
<text x="153.3" y="68.5" transform="rotate(-90 153.3 68.5)">1</text>
<text x="155.8" y="68.5" transform="rotate(-90 155.8 68.5)">2</text>
<text x="158.4" y="68.5" transform="rotate(-90 158.4 68.5)">3</text>
<text x="160.9" y="68.5" transform="rotate(-90 160.9 68.5)">4</text>
<text x="163.4" y="68.5" transform="rotate(-90 163.4 68.5)">5</text>
<text x="166" y="68.5" transform="rotate(-90 166 68.5)">6</text>
<text x="168.5" y="68.5" transform="rotate(-90 168.5 68.5)">7</text>
<text x="171.1" y="68.5" transform="rotate(-90 171.1 68.5)">8</text>
<text x="178.7" y="68.5" transform="rotate(-90 178.7 68.5)">1</text>
<text x="181.2" y="68.5" transform="rotate(-90 181.2 68.5)">2</text>
<text x="183.8" y="68.5" transform="rotate(-90 183.8 68.5)">3</text>
<text x="186.3" y="68.5" transform="rotate(-90 186.3 68.5)">4</text>
<text x="188.8" y="68.5" transform="rotate(-90 188.8 68.5)">5</text>
<text x="191.4" y="68.5" transform="rotate(-90 191.4 68.5)">6</text>
<text x="193.9" y="68.5" transform="rotate(-90 193.9 68.5)">7</text>
<text x="196.5" y="68.5" transform="rotate(-90 196.5 68.5)">8</text>
<text x="207" y="66.8">DIG46</text>
<text x="207" y="69.3">DIG48</text>
<text x="207" y="71.8">DIG50</text>
<text x="218.6" y="66.9">4</text>
<text x="218.6" y="69.5">5</text>
<text x="232.4" y="66.9">13</text>
<text x="232.4" y="69.5">12</text>
<text x="237.5" y="71.8">DIG51</text>
<text x="237.5" y="69.3">DIG49</text>
<text x="237.5" y="66.8">DIG47</text>
<text x="21.2" y="74.7">CCT004</text>
<text x="77.1" y="74.7">CCT009</text>
<text x="207" y="74.4">DIG52</text>
<text x="207" y="76.9">GND</text>
<text x="218.6" y="72">6</text>
<text x="218.6" y="74.5">7</text>
<text x="218.6" y="77.1">8</text>
<text x="232.4" y="72">11</text>
<text x="232.4" y="74.5">10</text>
<text x="232.4" y="77.1">9</text>
<text x="237.5" y="76.9">GND</text>
<text x="237.5" y="74.4">DIG53</text>
<text x="130.2" y="80" transform="rotate(-90 130.2 80)">IOREF</text>
<text x="132.8" y="80" transform="rotate(-90 132.8 80)">RESET</text>
<text x="135.3" y="80" transform="rotate(-90 135.3 80)">3.3V_ARD</text>
<text x="137.8" y="80" transform="rotate(-90 137.8 80)">5V_ARD</text>
<text x="140.4" y="80" transform="rotate(-90 140.4 80)">GND</text>
<text x="142.9" y="80" transform="rotate(-90 142.9 80)">GND</text>
<text x="145.5" y="80" transform="rotate(-90 145.5 80)">VIN</text>
<text x="153.1" y="80" transform="rotate(-90 153.1 80)">A0</text>
<text x="155.6" y="80" transform="rotate(-90 155.6 80)">A1</text>
<text x="158.2" y="80" transform="rotate(-90 158.2 80)">A2</text>
<text x="160.7" y="80" transform="rotate(-90 160.7 80)">A3</text>
<text x="163.2" y="80" transform="rotate(-90 163.2 80)">A4</text>
<text x="165.8" y="80" transform="rotate(-90 165.8 80)">A5</text>
<text x="168.3" y="80" transform="rotate(-90 168.3 80)">A6</text>
<text x="170.9" y="80" transform="rotate(-90 170.9 80)">A7</text>
<text x="178.5" y="80" transform="rotate(-90 178.5 80)">A8</text>
<text x="181" y="80" transform="rotate(-90 181 80)">A9</text>
<text x="183.6" y="80" transform="rotate(-90 183.6 80)">A10</text>
<text x="186.1" y="80" transform="rotate(-90 186.1 80)">A11</text>
<text x="188.6" y="80" transform="rotate(-90 188.6 80)">DAC0</text>
<text x="191.2" y="80" transform="rotate(-90 191.2 80)">DAC1</text>
<text x="193.7" y="80" transform="rotate(-90 193.7 80)">CANRX</text>
<text x="196.3" y="80" transform="rotate(-90 196.3 80)">CANTX</text>
<text x="222" y="82.1">CONN-DIL16</text>
<text x="8.9" y="87.1">DIG29</text>
<text x="25.4" y="88.3">DIN0</text>
<text x="67.3" y="87.1">PWM2</text>
<text x="81.3" y="88.3">PWM2</text>
<text x="94" y="88.3">5V</text>
<text x="105.4" y="87.1">5V</text>
<text x="8.9" y="92.1">DIG27</text>
<text x="25.4" y="93.4">DIN1</text>
<text x="33.9" y="93.4">3.3V</text>
<text x="47" y="92.1">3.3V</text>
<text x="67.3" y="92.1">PWM3</text>
<text x="81.3" y="93.4">PWM3</text>
<text x="201.9" y="90.9">5V</text>
<text x="222.2" y="92.1">Conector genérico o para LCD</text>
<text x="8.9" y="97.2">DIG25</text>
<text x="25.4" y="98.5">DIN2</text>
<text x="67.3" y="97.2">PWM4</text>
<text x="81.3" y="98.5">PWM4</text>
<text x="89.2" y="98.5">PWM10</text>
<text x="105.4" y="97.2">PWM10</text>
<text x="222.2" y="97.2">GND</text>
<text x="222.2" y="99.7">5V</text>
<text x="233.8" y="97.4">1</text>
<text x="233.8" y="99.9">2</text>
<text x="8.9" y="102.3">DIG23</text>
<text x="8.9" y="107.4">DIG22</text>
<text x="25.4" y="103.6">DIN3</text>
<text x="67.3" y="102.3">PWM5</text>
<text x="67.3" y="107.4">PWM6</text>
<text x="81.3" y="103.6">PWM5</text>
<text x="89.4" y="103.6">PWM11</text>
<text x="105.4" y="102.3">PWM11</text>
<text x="105.4" y="107.4">PWM12</text>
<text x="133.3" y="102.3">DIG45</text>
<text x="140.8" y="106">2.2K</text>
<text x="154.9" y="102.5">A</text>
<text x="158.5" y="107.5">LED_amarillo</text>
<text x="163.8" y="102.5">C</text>
<text x="222.2" y="104.8">DIG46</text>
<text x="222.2" y="107.4">GND</text>
<text x="233.8" y="102.5">3</text>
<text x="233.8" y="105">4</text>
<text x="233.8" y="107.6">5</text>
<text x="8.9" y="112.4">DIG24</text>
<text x="25.4" y="108.7">DIN4</text>
<text x="25.4" y="113.7">DIN5</text>
<text x="67.3" y="112.4">PWM7</text>
<text x="81.3" y="108.7">PWM6</text>
<text x="81.3" y="113.7">PWM7</text>
<text x="89.2" y="108.7">PWM12</text>
<text x="89.2" y="113.7">PWM13</text>
<text x="105.4" y="112.4">PWM13</text>
<text x="151.1" y="112.4">Testigo</text>
<text x="171.4" y="113.7">GND</text>
<text x="189.1" y="113.5">11</text>
<text x="222.2" y="109.9">DIG47</text>
<text x="222.2" y="112.4">GND</text>
<text x="233.8" y="110.1">6</text>
<text x="233.8" y="112.6">7</text>
<text x="8.9" y="117.5">DIG26</text>
<text x="25.4" y="118.8">DIN6</text>
<text x="67.3" y="117.5">PWM8</text>
<text x="81.3" y="118.8">PWM8</text>
<text x="93.2" y="118.8">VIN</text>
<text x="105.4" y="117.5">VIN</text>
<text x="222.2" y="115">GND</text>
<text x="233.8" y="115.2">8</text>
<text x="242.4" y="117.6">CONN-SIL8</text>
<text x="8.9" y="122.6">DIG28</text>
<text x="25.4" y="123.9">DIN7</text>
<text x="33.6" y="123.9">GND</text>
<text x="47" y="122.6">GND</text>
<text x="67.3" y="122.6">PWM9</text>
<text x="81.3" y="123.9">PWM9</text>
<text x="92" y="123.9">GND</text>
<text x="105.4" y="122.6">GND</text>
<text x="148.6" y="125.1">3.3V</text>
<text x="157.6" y="125.3">1</text>
<text x="207.2" y="120.2">10K</text>
<text x="222.2" y="120.1">GND</text>
<text x="222.2" y="122.6">DIG49</text>
<text x="222.2" y="125.1">DIG50</text>
<text x="233.8" y="120.3">1</text>
<text x="233.8" y="122.8">2</text>
<text x="233.8" y="125.3">3</text>
<text x="21.2" y="128">CCT005</text>
<text x="77.1" y="128">CCT006</text>
<text x="148.6" y="127.7">SCL1</text>
<text x="148.6" y="130.2">SDA1</text>
<text x="157.6" y="127.9">2</text>
<text x="157.6" y="130.4">3</text>
<text x="201.9" y="129">GND</text>
<text x="222.2" y="127.7">DIG51</text>
<text x="222.2" y="130.2">DIG52</text>
<text x="233.8" y="127.9">4</text>
<text x="233.8" y="130.4">5</text>
<text x="8.9" y="135.3">A8</text>
<text x="25.4" y="136.6">A8</text>
<text x="39.5" y="136.6">A10</text>
<text x="54.6" y="135.3">A10</text>
<text x="148.6" y="132.8">GND</text>
<text x="157.6" y="133">4</text>
<text x="161.1" y="138">CONN-SIL4</text>
<text x="222.2" y="132.8">DIG53</text>
<text x="222.2" y="137.8">GND</text>
<text x="233.8" y="133">6</text>
<text x="233.8" y="135.5">7</text>
<text x="8.9" y="140.4">A9</text>
<text x="25.4" y="141.7">A9</text>
<text x="39.7" y="141.7">A11</text>
<text x="54.6" y="140.4">A11</text>
<text x="233.8" y="138">8</text>
<text x="242.4" y="140.5">CONN-SIL8</text>
<text x="8.9" y="145.5">DIG36</text>
<text x="25.4" y="146.8">WRA1</text>
<text x="38.2" y="146.8">5V_A</text>
<text x="54.6" y="145.5">5V_A</text>
<text x="74.9" y="145.5">5V</text>
<text x="91.4" y="146.8">5V</text>
<text x="110.1" y="146.8">3.3V</text>
<text x="123.2" y="145.5">3.3V</text>
<text x="201.9" y="148">5V_A</text>
<text x="215.9" y="149.3">5V_A</text>
<text x="226.1" y="149.3">5V_A</text>
<text x="240" y="148">5V_A</text>
<text x="8.9" y="155.6">DIG38</text>
<text x="8.9" y="150.5">DIG37</text>
<text x="25.4" y="151.8">WRA2</text>
<text x="36.5" y="151.8">3.3V_A</text>
<text x="54.6" y="150.5">3.3V_A</text>
<text x="54.6" y="155.6">-5V_A</text>
<text x="74.9" y="150.5">RX2</text>
<text x="74.9" y="155.6">DIG43</text>
<text x="91.4" y="151.8">RS485_RXD</text>
<text x="110.4" y="154.4">RX1</text>
<text x="110.7" y="151.8">TX1</text>
<text x="123.2" y="150.5">TX1</text>
<text x="123.2" y="153.1">RX1</text>
<text x="201.9" y="153.1">VIN</text>
<text x="215.9" y="154.4">VIN</text>
<text x="227.8" y="154.4">VIN</text>
<text x="240" y="153.1">VIN</text>
<text x="8.9" y="160.7">DIG39</text>
<text x="25.4" y="156.9">WRA3</text>
<text x="37.5" y="156.9">-5V_A</text>
<text x="54.6" y="160.7">1.65V</text>
<text x="74.9" y="160.7">TX2</text>
<text x="91.4" y="156.9">RS485_DIR</text>
<text x="151.1" y="158.2">TX3</text>
<text x="151.1" y="160.7">3.3V</text>
<text x="157.6" y="158.4">1</text>
<text x="157.6" y="160.9">2</text>
<text x="171.4" y="158.4">8</text>
<text x="171.4" y="160.9">7</text>
<text x="176.5" y="158.2">GND</text>
<text x="201.9" y="158.2">5V</text>
<text x="215.9" y="159.5">5V</text>
<text x="225.8" y="159.5">1.65V</text>
<text x="240" y="158.2">1.65V</text>
<text x="8.9" y="165.8">DIG40</text>
<text x="25.4" y="162">WRA4</text>
<text x="25.4" y="167.1">G_0</text>
<text x="36.2" y="167.1">GND_A</text>
<text x="37.8" y="162">1.65V</text>
<text x="54.6" y="165.8">GND_A</text>
<text x="91.4" y="162">RS485_TXD</text>
<text x="107.2" y="167.1">CANRX</text>
<text x="107.5" y="164.5">CANTX</text>
<text x="123.2" y="163.2">CANTX</text>
<text x="123.2" y="165.8">CANRX</text>
<text x="151.1" y="165.8">3.3V</text>
<text x="157.6" y="163.4">3</text>
<text x="157.6" y="166">4</text>
<text x="171.4" y="163.4">6</text>
<text x="171.4" y="166">5</text>
<text x="176.5" y="165.8">RX3</text>
<text x="201.9" y="163.2">3.3V</text>
<text x="215.9" y="164.5">3.3V</text>
<text x="224.5" y="164.5">3.3V_A</text>
<text x="240" y="163.2">3.3V_A</text>
<text x="8.9" y="170.9">DIG41</text>
<text x="25.4" y="172.2">G_1</text>
<text x="38.7" y="172.2">GND</text>
<text x="54.6" y="170.9">GND</text>
<text x="74.9" y="168.3">GND</text>
<text x="91.4" y="169.6">GND</text>
<text x="106.1" y="169.6">CANSTB</text>
<text x="123.2" y="168.3">DIG48</text>
<text x="161.1" y="171">CONN-DIL8</text>
<text x="201.9" y="173.4">GND</text>
<text x="201.9" y="168.3">-5V_A</text>
<text x="215.9" y="169.6">-5V_A</text>
<text x="224.1" y="172.2">GND_A</text>
<text x="240" y="170.9">GND_A</text>
<text x="21.2" y="176.3">CCT003</text>
<text x="87.2" y="176.3">CCT007</text>
<text x="148.6" y="175.9">Conector para módulo WiFi - ESP8266</text>
<text x="211.7" y="178.8">CCT002</text>
<text x="215.9" y="174.7">GND</text>
</g>
</svg>
